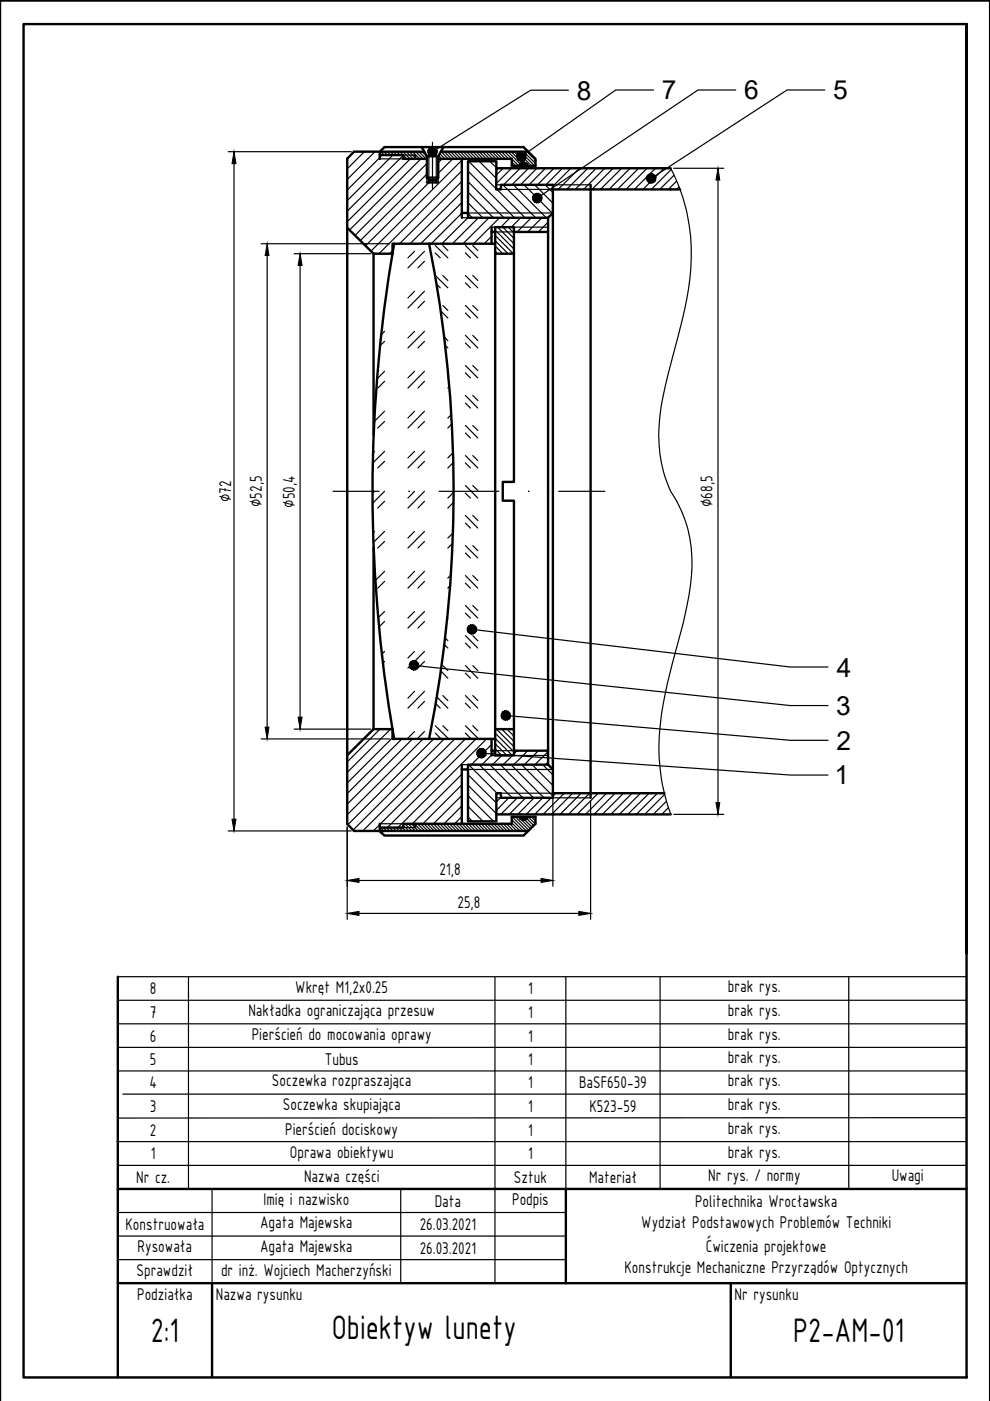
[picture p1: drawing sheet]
<svg xmlns="http://www.w3.org/2000/svg" width="210mm" height="297mm" viewBox="0 0 210 297" stroke-linecap="round" stroke-linejoin="round" font-family="sans-serif">
<!-- layer: grube -->
<g fill="none" stroke="#000" stroke-width=".51">
<path d="M5 5.1h199.9v286.9h-199.9zM204.9 5.1v197v-197M80.5 33.7v-1.5l1-1h29.5l2.5 2.5v1.5h-5v-1.5h-15.6M80.5 32.9h5v.8h5M88 32.9v.8M89.4 31.2l1.1 1.9M90 32.2h-14.9l-1.5 1.4v141.1l1.5 1.5h36.9M90.5 33.1h2.4v4.6h-2.4zM90.5 37.7l.4 .5h1.6l.4-.5M90.5 38.7h.4M90.9 38.2v.5h1.6v-.5M92.5 38.7h.4"/>
<path d="M93.5 32.2h18.5M94 31.2l-1.1 1.9M97.9 33.7v12.5M105.2 35.7v-1.5h-6v12h17M125.2 39.2v129.9M142.2 35.7h-37v4.5h1v-1h11v129.9h-11v-.9h-1v4.5h37M73.6 48.3l5.6 5.5M79.2 53.8v38.4M83.6 51.7a302.3 302.3 0 0 0 0 105h7.4a267.2 267.2 0 0 0 0-105M83.6 51.7h-.4v2.1h-4M83.6 51.7h7.4M91 51.7h14v105h-14"/>
<path d="M97.9 45.2h1.3M104.2 49.2h.8M104.2 48.2v3.5M105 51.7v-3.5h4v54h-2.4v4h2.4v54h-4v-3.5M105 53.8h4M109 49.2h7.2v110h-7.2M116.2 46.2v3M117.2 40.2h27M117.2 45.2l-1 1M79.2 116.1v38.5M79.2 154.6h4v2.1h.4M79.2 154.6l-5.6 5.5"/>
<path d="M104.2 159.2h.8M104.2 156.7v3.5M105 154.6h4M116.2 159.2v2.9M80.5 175.5h5v-.8h2.5v.8M80.5 174.7v1.5M80.5 176.2l.5 .5M88 174.7h20.5v-1.5h5v1.5l-2.5 2.5h-29.5l-1-1M97.9 162.1v12.6M97.9 163.1h1.3M116.2 162.1h-17v12h6v-1.4M116.2 162.1l1 1"/>
<path d="M117.2 168.2h23.6M25 207.1v45M120 252.1v20M204.9 252.1h-179.9v39.9M25 272.1h179.9M45 272.1v19.9M154.9 272.1v19.9M0 297v-296.9h209.9v296.9"/>
</g>
<!-- layer: cienkie -->
<g fill="none" stroke="#000" stroke-width=".25">
<path d="M80.5 33.7h5M85.5 32.9h2.5M90.5 37.7v1M90.9 33.1v4.6M92.5 33.1v4.6M92.9 37.7v1M105.2 39.2h1M117.2 39.2h8M142.2 35.7a40.7 40.7 0 0 1 3.4 27.8l-.9 4.3-3.3 12.4a41.1 41.1 0 0 0-1.1 18l1.1 4a13.3 13.3 0 0 0 2 4 27.4 27.4 0 0 1 3 17.9l-.7 4a129.4 129.4 0 0 1-3.1 12.5 64.9 64.9 0 0 0-2.9 20 41.5 41.5 0 0 0 2.5 12.1M97.9 46.2h1.3M99.2 45.2h18M104.2 48.2h.8"/>
<path d="M105 49.2h4M106.2 40.2h11M109 48.2h7.2M105 159.2h4M80.5 174.7h5M85.5 175.5h2.5M97.9 162.1h1.3M99.2 163.1h18M104.2 160.2h.8M105.2 169.1h1M106.2 168.2h11M109 160.2h7.2"/>
<path d="M117.2 169.1h8M25 212.1h179.9M25 207.1h179.9M25 217.1h179.9M40 207.1v45M104.9 207.1v65M120 207.1v45M140 207.1v45M180 207.1v45M25 222.1h179.9M25 227.1h179.9M26 232h178.9"/>
<path d="M204.9 237l-179.9 .1M25 242h179.9M25 247.1h179.9M25 257.1h95M45 252.1v20M85 252.1v20M25 262.1h95M25 267.1h95"/>
</g>
<!-- layer: niewidoczne -->
<g fill="none" stroke="#000" stroke-width=".25">
<path d="M77.3 32.2l-3.7 3.6M79.5 32.2l-5.9 5.8M80.5 32.6l.3 .3M80.7 32.2l.7 .7M81 32.9l-7.4 7.4M81.4 32.2l.7 .7M82.1 32.2l.7 .7M82.8 32.2l.7 .7M83.3 32.9l-9.7 9.6M83.4 32.2l.7 .7M84.1 32.2l.7 .7M84.8 32.2l.7 .7"/>
<path d="M85.5 32.2l1.5 1.5M85.5 33.6l.1 .1M86.1 32.2l1.5 1.5M86.3 33.7l-.8-.8-11.9 11.9M86.8 32.2l1.5 1.5M87 33.7l-13.4 13.3M87.5 32.2l1.5 1.5M88.1 32.2l1.6 1.5M88.8 32.2l1.5 1.5M89.2 33.7l-15.1 15.1M89.5 32.2l1 1M90.5 36.9l-14.1 14.1"/>
<path d="M90.5 34.7l-15.2 15.2M91 38.7l-13.5 13.4M92.9 33.6l.1 .1M93 33l.7 .7M93.2 32.5l1.2 1.2M93.6 32.2l1.4 1.5M93.7 33.7l-.8 .8M94.2 32.2l1.5 1.5M94.9 32.2l1.5 1.5M95.5 32.2l1.6 1.5M96 33.7l-3.1 3M96.2 32.2l1.5 1.5"/>
<path d="M96.9 32.2l1.5 1.5M97.6 32.2l1.5 1.5M97.9 38.5l-13.2 13.2M97.9 36.2l-17.6 17.6M97.9 34l-19.2 19.2M98.3 32.2l1.4 1.5M98.9 32.2l1.5 1.5M99.2 38.5l7.6 7.7M99.2 36.3l9.9 9.9M99.4 34.2l5.8 5.8M99.6 32.2l1.5 1.5M100.3 32.2l1.5 1.5"/>
<path d="M101 32.2l1.4 1.5M101.6 32.2l1.5 1.5M101.6 34.2l3.6 3.6M102.3 32.2l1.5 1.5M103 32.2l1.5 1.5M103.6 32.2l1.6 1.5M103.8 34.2l1.4 1.3M104.3 32.2l1.5 1.5M105 32.2l1.5 1.5M105.7 32.2l1.4 1.5M106.2 39.7l-.5 .5M106.3 32.2l1.5 1.5"/>
<path d="M106.6 39.2l7 7M106.7 35.7l-1.5 1.4M107 32.2l3 3a1.05 1.05 0 0 1 1-.8 1.05 1.05 0 0 1 1 .8M107.7 32.2l2.6 2.5M108.4 32.2l2.3 2.3M108.5 35.7l-3.3 3.2M108.5 35l.2 .2M108.5 34.4l.8 .8M108.8 39.2l7 7M109 32.2l2.3 2.3M109.7 32.2l3 3M110.3 35.7l-3.5 3.5"/>
<path d="M110.4 32.2l3 3M111 32.2l2.5 2.5M111.1 39.2l6 6M111.7 32.2l1.8 1.8M112.1 35.7l-3.6 3.5M113.3 39.2l3.9 3.9M113.8 35.7l-3.4 3.5M115.6 39.2l1.6 1.6M115.7 35.7l-3.6 3.5M117.4 35.7l-3.4 3.5M119.3 35.7l-3.6 3.5M121 35.7l-3.8 3.8"/>
<path d="M122.9 35.7l-4.6 4.5M124.6 35.7l-4.5 4.5M126.4 35.7l-4.5 4.5M128.2 35.7l-4.5 4.5M130 35.7l-4.5 4.5M131.8 35.7l-4.5 4.5M133.6 35.7l-4.5 4.5M135.4 35.7l-4.5 4.5M137.2 35.7l-4.5 4.5M139 35.7l-4.5 4.5M140.8 35.7l-4.5 4.5M142.3 35.9l-4.2 4.3"/>
<path d="M142.9 37.2l-3 3M143.5 38.4l-1.8 1.8M144 39.7l-.5 .5M83.2 53.2l-.6 .6M87.9 53.3l-1.4 1.4M90 53.3l-3.5 3.5M90 55.4l-1.4 1.4M92.3 58.4l2.7 2.6M92.3 52.1l2.7 2.6M92.3 53.6l1 1.1M93.9 58.4l1.1 1.1M93.9 52.1l1.1 1"/>
<path d="M97.9 43l-8.7 8.7M97.9 40.7l-10.9 11M98 45.2l-6.6 6.5M98.7 58.4l2.6 2.6M98.7 52.1l2.6 2.6M98.7 60l1 1M98.7 53.6l1 1.1M99.2 46.1l-5.5 5.6M99.2 43l3.2 3.2M99.2 40.8l5.4 5.4M99.2 45.2l.9 1M100.2 58.4l1.1 1.1"/>
<path d="M100.2 52.1l1.1 1M101.4 46.2l-5.5 5.5M103.7 46.2l-5.5 5.5M104.2 50.1l-1.5 1.6M105 48.8l4 4M105 53.3l.5 .5M105 52.1l1.6 1.7M105 51l2.7 2.8M105 49.9l3.8 3.9M105.4 40.2l5.9 6M105.5 48.2l3.5 3.5M105.9 46.2l-5.5 5.5"/>
<path d="M106.6 48.2l2.4 2.3M107.7 48.2l1.3 1.2M108.2 46.2l-2 2M108.9 48.2l.1 .1M110.4 46.2l-2 2M112.6 46.2l-3 3M114.9 46.2l-3 3M116.2 47.1l-2.1 2.1M81.5 70.3l-.7 .6M81.5 78.7l-1.6 1.6M81.5 72.4l-.9 .9M87.9 61.8l-1.4 1.4"/>
<path d="M87.9 70.3l-1.4 1.4M87.9 78.7l-1.4 1.4M90 61.8l-3.5 3.5M90 70.3l-3.5 3.5M90 78.7l-3.5 3.6M90 63.9l-1.4 1.4M90 72.4l-1.4 1.4M92.5 60.2l.8 .8M93.4 65.9l1.6 1.5M93.9 64.8l1.1 1M94.1 71.4l.9 .8M94.4 73.2l.6 .6"/>
<path d="M95.1 80l-.1 .1M98.7 77.5l2.6 2.6M98.7 71.1l2.6 2.7M98.7 64.8l2.6 2.6M98.7 79.1l1 1M98.7 72.7l1 1.1M98.7 66.4l1 1M100.2 77.5l1.1 1.1M100.2 71.1l1.1 1.1M100.2 64.8l1.1 1M79.4 95.7l-.3 .3M81.5 87.2l-2.2 2.2"/>
<path d="M81.5 95.7l-2.5 2.5M81.5 80.8l-1.4 1.5M81.5 89.4l-1.4 1.3M81.5 97.8l-1.4 1.4M87.9 87.2l-1.4 1.4M87.9 95.7l-1.4 1.4M90 87.2l-3.5 3.5M90 95.7l-3.5 3.5M90 80.8l-1.4 1.5M90 89.4l-1.4 1.3M90 97.8l-1.4 1.4M95.2 81.9l-.2 .4"/>
<path d="M95.7 87.9l-.7 .7M95.8 89.9l-.8 .8M96.1 96l-1.1 1.1M96.1 98.1l-1.1 1.1M98.7 96.6l2.6 2.6M98.7 90.2l2.6 2.7M98.7 83.8l2.6 2.7M98.7 98.2l1 1M98.7 91.8l1 1.1M98.7 85.5l1 1M100.2 96.6l1.1 1M100.2 90.2l1.1 1.1"/>
<path d="M100.2 83.8l1.1 1.1M79.4 104.2l-.4 .4M79.4 112.7l-.3 .2M81.5 104.2l-2.5 2.5M81.5 112.7l-2.3 2.3M81.5 106.3l-1.4 1.4M81.5 114.8l-1.4 1.4M87.9 104.2l-1.4 1.4M87.9 112.7l-1.4 1.4M90 104.2l-3.5 3.5M90 112.7l-3.5 3.5M90 106.3l-1.4 1.4"/>
<path d="M90 114.8l-1.4 1.4M96 115.2l-1 1M96.1 113l-1.1 1.1M96.2 106.5l-1.2 1.2M96.2 104.4l-1.2 1.2M98.7 102.9l2.6 2.7M98.7 115.7l2.6 2.6M98.7 109.3l2.6 2.7M98.7 117.2l1 1.1M98.7 110.9l1 1.1M98.7 104.5l1 1.1M100.2 115.7l1.1 1"/>
<path d="M100.2 109.3l1.1 1M100.2 102.9l1.1 1.1M81.5 121.1l-1.9 2M81.5 129.7l-1.3 1.3M81.5 138.1l-.5 .6M81.5 123.3l-1.4 1.4M81.5 131.8l-1.2 1.1M87.9 121.1l-1.4 1.5M87.9 129.7l-1.4 1.3M87.9 138.1l-1.4 1.4M90 121.1l-3.5 3.6M90 129.7l-3.5 3.5"/>
<path d="M90 138.1l-3.5 3.5M90 123.3l-1.4 1.4M90 131.8l-1.4 1.4M94.2 136.7l.8 .7M94.4 135.2l.6 .6M94.8 130.9l.2 .1M95.4 124.2l-.4 .5M95.6 121.9l-.6 .7M98.7 134.8l2.6 2.6M98.7 128.4l2.6 2.6M98.7 122l2.6 2.7M98.7 136.3l1 1.1"/>
<path d="M98.7 130l1 1M98.7 123.6l1 1.1M100.2 134.8l1.1 1M100.2 128.4l1.1 1M100.2 122l1.1 1.1M80.6 154.6l-7 6.9M81.5 140.2l-.3 .4M82.8 154.6l-9.2 9.2M83.2 156.4l-9.6 9.6M85.2 156.7l-11.6 11.6M87.5 156.7l-13.9 13.8M87.9 146.6l-1.4 1.4"/>
<path d="M87.9 155.1l-1.4 1.4M89.7 156.7l-16.1 16M90 146.6l-3.5 3.5M90 155.1l-1.6 1.6M90 140.2l-1.4 1.4M90 148.7l-1.4 1.4M91.9 156.7l-18.2 18.2M92.3 153.9l2.7 2.6M92.3 155.4l1 1.1M92.4 149.2l.9 .9M92.6 147.8l2.4 2.3M93.3 143.7v.1"/>
<path d="M93.5 142.3l1.5 1.5M93.9 153.9l1.1 1M93.9 147.5l1.1 1M93.9 141.1l1.1 1.1M94.2 156.7l-19.3 19.3M96.4 156.7l-19.5 19.5M98.7 156.7l-19.5 19.5M98.7 153.9l2.6 2.6M98.7 147.5l2.6 2.6M98.7 141.1l2.6 2.7M98.7 155.4l1 1.1M98.7 149.1l1 1"/>
<path d="M98.7 142.7l1 1.1M100.2 153.9l1.1 1M100.2 147.5l1.1 1M100.2 141.1l1.1 1.1M100.9 156.7l-18.8 18.8M103.2 156.7l-18.8 18.8M104.2 157.8l-4.3 4.3M105 158.8l1.4 1.4-2 1.9M105 157.7l2.5 2.5M105 156.5l3.6 3.7M105 155.4l4 4M105 159.3l-2.8 2.8"/>
<path d="M105 159.9l.2 .3M105.2 154.6l3.8 3.7M106.4 154.6l2.6 2.6M107.5 154.6l1.5 1.5M108.6 154.6l.4 .3M109.6 159.2l-.6 .6M111.9 159.2l-3 2.9M114.1 159.2l-2.9 2.9M116.2 159.3l-2.8 2.8M80.5 176.1l.1 .1M80.6 175.5l.7 .7M81.2 175.5l.8 .7"/>
<path d="M81.9 175.5l.7 .7M82.6 175.5l.7 .7M83.3 175.5l.7 .7M83.9 175.5l.8 .7M84.6 175.5l.7 .7M85.3 175.5l.7 .7M85.5 175l1.2 1.2M85.9 174.7l1.4 1.5M86.5 174.7l1.5 1.5M87.2 174.7l1.5 1.5M87.9 174.7l1.5 1.5M88.5 174.7l1.5 1.5"/>
<path d="M89.2 174.7l1.5 1.5M89.9 174.7l1.5 1.5M90.6 174.7l1.5 1.5M91.2 174.7l1.5 1.5M92.6 174.7l1.5 1.5M93.3 174.7l1.4 1.5M93.9 174.7l1.5 1.5M94.6 174.7l1.5 1.5M95.3 174.7l1.5 1.5M95.9 174.7l1.6 1.5M96.6 174.7l1.5 1.5M97.3 174.7l1.5 1.5"/>
<path d="M97.9 173.1l-1.5 1.6M97.9 170.9l-3.8 3.8M97.9 168.6l-6 6.1 1.5 1.5M97.9 166.4l-8.2 8.3M97.9 164.2l-10.5 10.5M98 174.7l1.5 1.5M98.6 174.7l1.5 1.5M99.2 162.8l-.3 .3M99.2 173.2l1 .9M99.2 171l3.2 3.1M99.2 168.7l5.4 5.4M99.2 166.5l6 6"/>
<path d="M99.2 164.2l6 6.1M99.3 174.7l1.5 1.5M99.4 162.1l6 6.1M100 174.7l1.5 1.5M100.7 174.7l1.5 1.5M101.3 174.7l1.5 1.5M101.6 162.1l7 7M102 174.7l1.5 1.5M102.7 174.7l1.5 1.5M103.3 174.7l1.6 1.5M103.8 162.1l7.1 7M104 174.7l1.5 1.5"/>
<path d="M104.7 174.7l1.5 1.5M105.3 168.2h-.1M105.4 174.7l1.5 1.5M106 174.7l1.5 1.5M106.1 162.1l7 7M106.2 169l-1 1M106.2 169l.2 .1M106.7 174.7l1.5 1.5M107.4 174.7l1.5 1.5M107.9 169.1l-2.7 2.7M108.1 174.7l1.5 1.5M108.3 162.1l7.1 7"/>
<path d="M108.5 174.4l1.7 1.8M108.5 173.8l2.4 2.4M108.6 173.2l3 3M108.7 160.2l-2 1.9M109.3 173.2l2.8 2.9M109.7 169.1l-3.5 3.6M109.9 173.2l.2 .1M110 173.2a1.03 1.03 0 0 0 1 .7 1.03 1.03 0 0 0 1-.7M110.6 162.1l6.6 6.7M110.6 173.8l1.9 1.9M111.3 173.9l1.5 1.5M111.5 169.1l-3.6 3.6"/>
<path d="M111.8 173.6l1.4 1.4M112 173.2l1.5 1.5M112.6 173.2l.9 .9M112.8 162.1l4.4 4.4M113.2 169.1l-3.4 3.6M113.3 173.2l.2 .2M115.1 162.1l2.1 2.2M115.1 169.1l-3.6 3.6M116.2 161.6l-.5 .5M116.8 169.1l-3.4 3.6M117.9 168.2l-.7 .6M119.6 168.2l-4.5 4.5"/>
<path d="M121.5 168.2l-4.5 4.5M123.2 168.2l-4.5 4.5M125.1 168.2l-4.6 4.5M126.8 168.2l-4.5 4.5M128.6 168.2l-4.5 4.5M130.4 168.2l-4.5 4.5M132.2 168.2l-4.5 4.5M134 168.2l-4.5 4.5M135.8 168.2l-4.5 4.5M137.6 168.2l-4.5 4.5M139.4 168.2l-4.5 4.5M140.9 168.4l-4.2 4.3"/>
<path d="M141.3 169.9l-2.8 2.8M141.7 171.2l-1.4 1.5M142.2 172.5l-.1 .2"/>
</g>
<g fill="#000" stroke="#000" stroke-width=".21">
<path d="M110.8 34.4h.4zM110.7 173.8h.7z"/>
<path d="M110.8 34.4l.6 .1zM110.7 34.5h.7z"/>
<path d="M110.7 34.5l.8 .1zM110.5 34.6h1z"/>
<path d="M110.5 34.6l1.2 .1-.2-.1zM110.3 34.7l.2-.1 1.2 .1z"/>
<path d="M110.3 34.7l1.5 .1-.1-.1zM110.2 34.8l.1-.1 1.5 .1z"/>
<path d="M110.2 34.8l1.7 .2-.1-.2zM110.2 34.8l1.7 .2h-1.8z"/>
<path d="M110.1 35l1.9 .2-.1-.2zM110.1 35l1.9 .2h-2z"/>
<path d="M110.7 173.8l.5 .1zM110.8 173.9h.4z"/>
<path d="M110.5 173.8h1zM110.5 173.8h.9z"/>
<path d="M110.3 173.6l1.2 .2 .2-.2zM110.3 173.6l1.2 .2h-1z"/>
<path d="M110.2 173.5l1.5 .1 .1-.1zM110.2 173.5l1.5 .1h-1.4z"/>
<path d="M110.1 173.3l1.7 .2 .1-.2zM110.1 173.3l1.7 .2h-1.6z"/>
<path d="M110 173.2l1.9 .1 .1-.1zM110 173.2l1.9 .1h-1.8z"/>
<circle cx="112" cy="35.2" r=".07"/>
<circle cx="95" cy="78.5" r=".07"/>
</g>
<!-- layer: osie symetrii -->
<path d="M91.7 30.2v9.7M70.6 104.2h9.8M93.1 104.2h12.6M118.4 104.2h9.8" fill="none" stroke="#000" stroke-width=".25"/>
<g fill="#000" stroke="#000" stroke-width=".21">
<path d="M86.7 104.2h.1z"/>
<circle cx="112.1" cy="104.2" r=".07"/>
</g>
<!-- layer: wymiarowanie -->
<g fill="#000" stroke="#000" stroke-width=".21">
<path d="M49.6 32.2l.4 2.5h-.8zM90.7 32.3l1-.1-.9 .5zM109.6 33.4l.9-.2-.8 .6zM137.1 38l.9-.2-.8 .6zM152.2 35.7l.4 2.5h-.8zM56.6 51.7l.4 2.5h-.8zM63.6 53.8l.5 2.5h-.9zM112.9 42.2l1-.2-.8 .6zM99.2 133l.9 .4-1-.1zM56.2 154.2h.8l-.4 2.5zM63.2 152h.9l-.5 2.6zM86.9 140.6l.9 .5-1-.1z"/>
<path d="M101.2 159.2l.9 .5-1-.1zM106.4 151.2l.9 .5-1-.1zM49.2 173.7h.8l-.4 2.5zM151.8 170.2h.8l-.4 2.5zM73.6 186.7l2.5-.4v.8zM73.6 193.7l2.5-.5v.9zM114.7 186.3l2.5 .4-2.5 .4zM122.7 193.2l2.5 .5-2.5 .4z"/>
<path d="M90.8 32.7l.3 .3 .6-.8zM91.7 32.2l-.2 1-.4-.2zM91.7 32.2l-.2 1h.4z"/>
<path d="M91.2 31.3l-.3 .3 .8 .6zM90.9 31.6l.8 .6-1-.3zM90.7 31.9v.4l1-.1z"/>
<path d="M91.7 32.2l.2 1 .3-.2zM91.7 32.2l.8 .6-.3 .2zM91.7 32.2l.8 .6 .2-.4z"/>
<path d="M91.9 31.2l-.2 1 .6-.8zM91.5 31.2h.4l-.2 1zM91.2 31.3l.5 .9-.2-1z"/>
<path d="M91.7 32.2l1 .2v-.4zM91.7 32.2l.8-.5 .2 .3zM92.3 31.4l-.6 .8 .8-.5z"/>
<path d="M109.7 33.8l.3 .3 .5-.9zM110.5 33.2l-.1 1-.4-.1zM110.5 33.2l-.1 1h.3z"/>
<path d="M109.9 32.4l-.2 .3 .8 .5zM109.7 32.7l.8 .5-.9-.2zM109.6 33v.4l.9-.2z"/>
<path d="M110.5 33.2l.2 1 .4-.2zM110.5 33.2l.9 .5-.3 .3zM110.5 33.2l.9 .5 .1-.3z"/>
<path d="M110.7 32.2l-.2 1 .6-.8zM110.3 32.2h.4l-.2 1zM109.9 32.4l.6 .8-.2-1z"/>
<path d="M110.5 33.2l1 .2v-.4zM110.5 33.2l.8-.6 .2 .4zM111.1 32.4l-.6 .8 .8-.6z"/>
<path d="M137.2 38.4l.3 .2 .5-.8zM138 37.8l-.2 1-.3-.2zM138 37.8l-.2 1h.5z"/>
<path d="M137.5 37l-.3 .2 .8 .6zM137.2 37.2l.8 .6-.9-.2zM137.1 37.6v.4l.9-.2z"/>
<path d="M138 37.8l.3 1 .3-.1zM138 37.8l.9 .6-.3 .3zM138 37.8l.9 .6 .1-.4z"/>
<path d="M138.3 36.9l-.3 .9 .6-.8zM137.9 36.9h.4l-.3 .9zM137.5 37l.5 .8-.1-.9z"/>
<path d="M138 37.8l1 .2 .1-.4zM138 37.8l.9-.5 .2 .3zM138.6 37l-.6 .8 .9-.5z"/>
<path d="M113.1 42.6l.3 .2 .5-.8zM113.9 42l-.2 1-.3-.2zM113.9 42l-.2 1h.4z"/>
<path d="M113.1 41.4l.8 .6-.5-.8zM113.1 41.4l.8 .6-1-.2zM112.9 41.8v.4l1-.2z"/>
<path d="M113.9 42l.2 1 .4-.2zM113.9 42l.9 .5-.3 .3zM113.9 42l.9 .5 .1-.3z"/>
<path d="M114.1 41l-.2 1 .6-.8zM113.7 41h.4l-.2 1zM113.4 41.2l.5 .8-.2-1z"/>
<path d="M113.9 42l1 .2v-.4zM113.9 42l.9-.6 .1 .4zM114.5 41.2l-.6 .8 .9-.6z"/>
<path d="M99.1 133.3v.4l1-.3zM99.1 133.7l1-.3-.8 .7zM99.3 134.1l.3 .2 .5-.9z"/>
<path d="M100.1 133.4l-.5 .9 .3 .1zM100.1 133.4l.2 1h-.4zM100.1 133.4l.2 1 .4-.2z"/>
<path d="M99.8 132.5l.3 .9 .1-1zM99.4 132.7l.4-.2 .3 .9zM99.4 132.7l-.2 .3 .9 .4z"/>
<path d="M100.1 133.4l.6 .8 .2-.3zM100.1 133.4l.9 .1-.1 .4zM100.1 133.4l.9 .1v-.3z"/>
<path d="M100.1 133.4l.9-.2-.2-.4zM100.5 132.6l.3 .2-.7 .6zM100.2 132.4l-.1 1 .4-.8z"/>
<path d="M86.8 141v.3l1-.2zM86.8 141.3l1-.2-.8 .6zM87 141.7l.3 .2 .5-.8z"/>
<path d="M87.8 141.1l-.5 .8 .4 .2zM87.8 141.1l.3 .9-.4 .1zM87.8 141.1l.3 .9 .3-.2z"/>
<path d="M87.5 140.1l.3 1 .1-1zM87.2 140.3l.3-.2 .3 1zM87.2 140.3l-.3 .3 .9 .5z"/>
<path d="M87.8 141.1l.6 .7 .2-.3zM87.8 141.1l1 .1-.2 .3zM87.8 141.1l1 .1-.1-.4z"/>
<path d="M87.8 141.1l.9-.3-.1-.4zM88.3 140.2l.3 .2-.8 .7zM87.9 140.1l-.1 1 .5-.9z"/>
<path d="M101.1 159.6v.4l1-.3zM101.1 160l1-.3-.8 .6zM101.3 160.3l.3 .3 .5-.9z"/>
<path d="M101.8 158.7l.3 1 .1-1zM101.4 158.9l.4-.2 .3 1zM101.4 158.9l-.2 .3 .9 .5z"/>
<path d="M102.1 159.7l.9-.3-.2-.4zM102.5 158.8l.3 .2-.7 .7zM102.2 158.7l-.1 1 .4-.9z"/>
<path d="M106.3 151.6v.4l1-.3zM106.3 152l1-.3-.8 .6zM106.5 152.3l.3 .3 .5-.9z"/>
<path d="M107.3 151.7l-.5 .9 .3 .1zM107.3 151.7l.3 .9-.5 .1zM107.3 151.7l.3 .9 .3-.1z"/>
<path d="M106.9 150.7l.4 1 .1-1zM106.6 150.9l.3-.2 .4 1zM106.6 150.9l-.2 .3 .9 .5z"/>
<path d="M107.3 151.7l.6 .8 .2-.3zM107.3 151.7l.9 .1-.1 .4zM107.3 151.7l.9 .1v-.4z"/>
<path d="M107.3 151.7l.9-.3-.2-.3zM107.7 150.8l.3 .3-.7 .6zM107.4 150.7l-.1 1 .4-.9z"/>
<path d="M102.1 159.7l-.5 .9 .4 .1zM102.1 159.7l.3 .9-.4 .1zM102.1 159.7l.3 .9 .3-.2z"/>
<path d="M102.1 159.7l.6 .7 .3-.3zM102.1 159.7l1 .1-.1 .3zM102.1 159.7l1 .1-.1-.4z"/>
</g>
<g fill="none" stroke="#000" stroke-width=".25">
<path d="M120.5 19.1h-8l-20 12.6M138.6 19.1h-8l-19.3 13.5M156 19.1h-8l-33.2 22.3M174.9 19.1h-8l-28 18.2M48.4 32.2h26.1M49.6 34.7v139M142.8 35.7h10.7M152.2 38.2v132M55.4 51.7h27.2M56.6 54.2v100M62.4 53.8h16.2M63.6 56.3v95.7"/>
<path d="M101 133.5l66.6 7.9h8M55.4 156.7h27.2M62.4 154.6h16.2M88.8 141.2l78.8 8.4h8M103.1 159.8l64.5 4.5h8M108.2 151.8l59.4 5.2h8M48.4 176.2h26.1M73.6 175.3v19.6M117.2 163.8v24.1M125.2 169.8v25.1M142.9 172.7h10.6M76.1 186.7h38.6"/>
<path d="M76.1 193.7h46.6"/>
</g>
<g font-size="7.8">
<text x="32" y="284.6">2:1</text>
<text x="70.4" y="283.8">Obiektyw lunety</text>
<text x="168.1" y="284.6">P2-AM-01</text>
</g>
<g font-size="5.6">
<text x="122.3" y="21.1">8</text>
<text x="140.3" y="21.1">7</text>
<text x="157.8" y="21.1">6</text>
<text x="176.7" y="21">5</text>
<text x="177.5" y="143.5">4</text>
<text x="177.3" y="151.6">3</text>
<text x="177.4" y="158.9">2</text>
<text x="177" y="166.3">1</text>
</g>
<g font-size="3.9">
<text x="49" y="106.5" transform="rotate(-90 49 106.5)">∅72</text>
<text x="55.5" y="107.5" transform="rotate(-90 55.5 107.5)">∅52,5</text>
<text x="62.5" y="107.6" transform="rotate(-90 62.5 107.6)">∅50,4</text>
<text x="151.1" y="107.5" transform="rotate(-90 151.1 107.5)">∅68,5</text>
<text x="93.2" y="185.5">21,8</text>
<text x="97" y="192.5">25,8</text>
<text x="31.8" y="215.8">7</text>
<text x="31.8" y="210.8">8</text>
<text x="52.7" y="215.5">Nakładka ograniczająca przesuw</text>
<text x="62.6" y="210.6">Wkręt M1,2x0.25</text>
<text x="112" y="215.8">1</text>
<text x="112" y="210.8">1</text>
<text x="154.3" y="215.5">brak rys.</text>
<text x="154.3" y="210.4">brak rys.</text>
<text x="31.8" y="220.8">6</text>
<text x="53.4" y="220.6">Pierścień do mocowania oprawy</text>
<text x="112" y="220.8">1</text>
<text x="154.3" y="220.5">brak rys.</text>
<text x="31.8" y="225.8">5</text>
<text x="68.9" y="225.8">Tubus</text>
<text x="112" y="225.8">1</text>
<text x="154.3" y="225.5">brak rys.</text>
<text x="31.7" y="230.7">4</text>
<text x="57.7" y="230.3">Soczewka rozpraszająca</text>
<text x="112" y="230.7">1</text>
<text x="122.8" y="230.7">BaSF650-39</text>
<text x="154.3" y="230.3">brak rys.</text>
<text x="31.8" y="235.8">3</text>
<text x="60" y="235.4">Soczewka skupiająca</text>
<text x="112" y="235.8">1</text>
<text x="125" y="235.7">K523-59</text>
<text x="154.3" y="235.4">brak rys.</text>
<text x="31.8" y="240.8">2</text>
<text x="32" y="245.8">1</text>
<text x="60.5" y="240.6">Pierścień dociskowy</text>
<text x="61.5" y="245.4">Oprawa obiektywu</text>
<text x="112" y="245.8">1</text>
<text x="112" y="240.8">1</text>
<text x="154.3" y="245.4">brak rys.</text>
<text x="154.3" y="240.4">brak rys.</text>
<text x="28.9" y="250.8">Nr cz.</text>
<text x="64.5" y="250.7">Nazwa części</text>
<text x="109" y="250.8">Sztuk</text>
<text x="124.9" y="250.8">Materiał</text>
<text x="150.2" y="250.4">Nr rys. / normy</text>
<text x="189.1" y="250.4">Uwagi</text>
<text x="55.9" y="255.6">Imię i nazwisko</text>
<text x="92.2" y="255.8">Data</text>
<text x="108.6" y="255.4">Podpis</text>
<text x="147.4" y="255.9">Politechnika Wrocławska</text>
<text x="26.6" y="260.8">Konstruowała</text>
<text x="55.2" y="260.4">Agata Majewska</text>
<text x="89" y="260.8">26.03.2021</text>
<text x="136" y="260.3">Wydział Podstawowych Problemów Techniki</text>
<text x="29.2" y="265.5">Rysowała</text>
<text x="55.2" y="265.5">Agata Majewska</text>
<text x="89" y="265.8">26.03.2021</text>
<text x="132.4" y="269.9">Konstrukcje Mechaniczne Przyrządów Optycznych</text>
<text x="149.6" y="265.5">Ćwiczenia projektowe</text>
<text x="29" y="270.5">Sprawdził</text>
<text x="29.1" y="275.6">Podziałka</text>
<text x="45.8" y="275.6">Nazwa rysunku</text>
<text x="46.9" y="270.6">dr inż. Wojciech Macherzyński</text>
<text x="155.7" y="275.6">Nr rysunku</text>
</g>
</svg>
